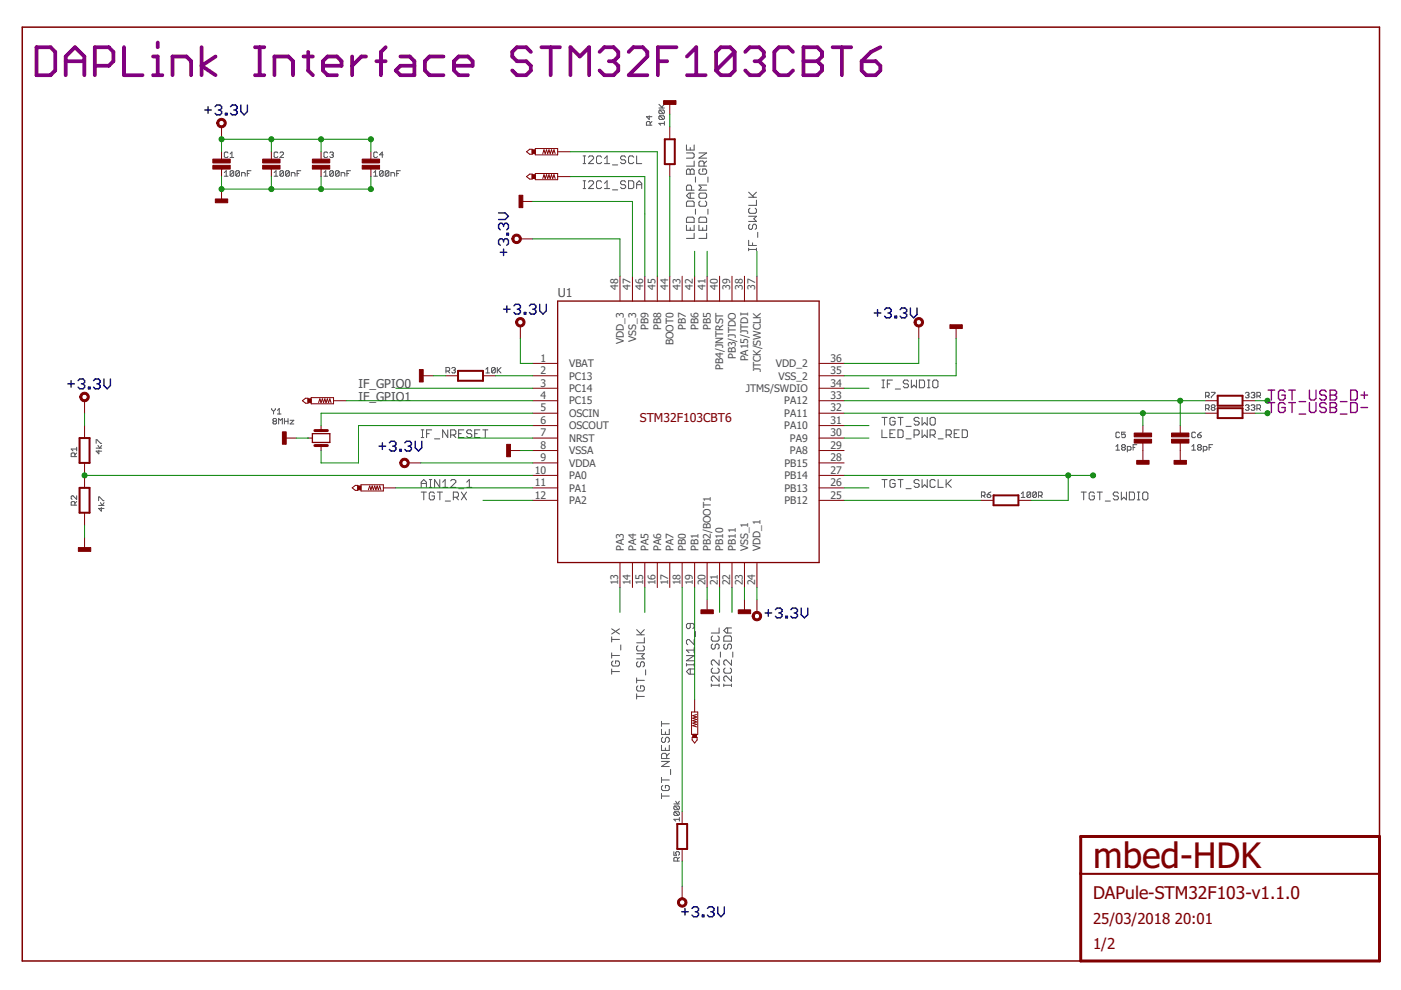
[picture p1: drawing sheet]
<svg xmlns="http://www.w3.org/2000/svg" width="297mm" height="210mm" viewBox="0 0 297 210" stroke-linecap="round" stroke-linejoin="round" font-family="sans-serif">
<g fill="none" stroke="#505050" stroke-width=".21">
<path d="M47.6 36.6l.4-.4v1.2M47.6 37.4h.7M48.3 32.4l-.1-.2h-.4l-.2 .2v.8l.2 .2h.4l.1-.2M48.8 33.4h.8M48.8 32.6l.4-.4v1.2M49.6 36.4v.8l-.2 .2h-.4l-.2-.2M49.6 36.4l-.2-.2h-.4l-.2 .2v.8M49.6 36.4l-.8 .8M50.8 36.4v.8l-.2 .2h-.4l-.2-.2M50.8 36.4l-.2-.2h-.4l-.2 .2v.8M50.8 36.4l-.8 .8M51.2 37.4v-.8h.6l.2 .2v.6"/>
<path d="M52.4 36.8h.4M53.2 36.2h-.8v1.2M58.1 37.4h.8M58.1 36.6l.4-.4v1.2M58.9 32.4l-.2-.2h-.4l-.2 .2v.8l.2 .2h.4l.2-.2M59.4 32.4l.1-.2h.4l.2 .2v.2l-.7 .8h.7M60.1 36.4v.8l-.2 .2h-.4l-.1-.2M60.1 36.4l-.2-.2h-.4l-.1 .2v.8M60.1 36.4l-.7 .8M61.3 36.4v.8l-.1 .2h-.5l-.1-.2M61.3 36.4l-.1-.2h-.5l-.1 .2v.8M61.3 36.4l-.7 .8"/>
<path d="M61.8 37.4v-.8h.6l.1 .2v.6M63 36.8h.4M63.8 36.2h-.8v1.2M68.7 37.4h.8M68.7 36.6l.4-.4v1.2M69.5 32.4l-.2-.2h-.4l-.2 .2v.8l.2 .2h.4l.2-.2M69.9 32.4l.2-.2h.4l.2 .2-.2 .4M70.3 32.8h.2M70.5 32.8l.2 .2-.2 .4h-.4l-.2-.2M70.7 36.4v.8l-.2 .2h-.4l-.2-.2M70.7 36.4l-.2-.2h-.4l-.2 .2v.8M70.7 36.4l-.8 .8"/>
<path d="M71.9 36.4v.8l-.2 .2h-.4l-.2-.2M71.9 36.4l-.2-.2h-.4l-.2 .2v.8M71.9 36.4l-.8 .8M72.3 37.4v-.8h.6l.2 .2v.6M73.6 36.8h.3M74.3 36.2h-.7v1.2M79.2 37.4h.8M79.2 36.6l.4-.4v1.2M80 32.4l-.2-.2h-.4l-.2 .2v.8l.2 .2h.4l.2-.2M81.2 36.4v.8l-.2 .2h-.3l-.2-.2M81.2 36.4l-.2-.2h-.3l-.2 .2v.8M81.2 36.4l-.7 .8"/>
<path d="M81.2 32.8h-.7l.5-.6v1.2M82.4 36.4v.8l-.1 .2h-.4l-.2-.2M82.4 36.4l-.1-.2h-.4l-.2 .2v.8M82.4 36.4l-.7 .8M82.9 37.4v-.8h.6l.2 .2v.6M84.1 36.8h.4M84.9 36.2h-.8v1.2M123.6 34.7h.6M123.6 33.1h.6M123.6 40h.6M123.6 38.3h.6M123.9 33.1v1.6"/>
<path d="M123.9 38.3v1.7M124.8 33.3l.2-.2h.6l.3 .2v.3l-1.1 1.1h1.1M124.8 38.6l.2-.3h.6l.3 .3v.3l-1.1 1.1h1.1M127.6 33.3l-.3-.2h-.6l-.2 .2v1.1l.2 .3h.6l.3-.3M127.6 38.6l-.3-.3h-.6l-.2 .3v1.1l.2 .3h.6l.3-.3M128.2 34.7h1.1M128.2 33.6l.5-.5v1.6M128.2 38.9l.5-.6v1.7M128.2 40h1.1M129.9 35h1.1M132.7 33.3l-.3-.2h-.6l-.2 .2v.3l.2 .3h.6l.3 .2v.3l-.3 .3h-.6l-.2-.3M132.7 38.6l-.3-.3h-.6l-.2 .3v.3l.2 .3h.6l.3 .2v.3l-.3 .3h-.6l-.2-.3"/>
<path d="M133.3 38.3h.8l.3 .3v1.1l-.3 .3h-.8zM134.4 33.3l-.3-.2h-.6l-.2 .2v1.1l.2 .3h.6l.3-.3M135 33.1v1.6h1.1M135 40v-1.1l.5-.6 .6 .6v1.1M135 39.2h1.1M137.6 24.6v.7l-.5-.6h1.1M137.8 26.5v-.5l-.2-.2h-.3l-.2 .2v.5h1.1M138.2 25.8l-.4 .4M139.7 22.9h1.2M139.7 22.1l.8 .8M139.9 23.3h.8l.2 .2v.4l-.2 .2M139.9 24.6h.8l.2 .1v.4l-.2 .2"/>
<path d="M139.9 24.6l-.2 .1v.4l.2 .2h.8M139.9 23.3l-.2 .2v.4l.2 .2h.8M139.9 24.6l.8 .7M139.9 23.3l.8 .8M140.9 26.2h-1.2l.4 .3M140.9 25.8v.7M140.9 22.1l-.6 .6M145.5 36.1l.3-.3h.3l.2 .3 .3-.3h.3l.3 .3v.8h-1.7zM145.5 32.4h1.4l.3 .3v.6l-.3 .2h-1.4M145.5 30.7v1.1h1.7v-1.1M146.3 31.3v.5M146.3 36.1v.8"/>
<path d="M147.2 34.1v1.1h-1.7M147.4 37.5v1.1M148.2 32.4h1.6l-1.6 1.1h1.6M148.4 35.8l-.2 .3v.6l.2 .2h1.1l.3-.2v-.6l-.3-.3h-.5v.6M149.3 35.2v-.8l-.3-.3h-.6l-.2 .3v.8h1.6M149.8 39.2h-1.6l.5 .6-.5 .5h1.6M149.8 34.1l-.5 .6M150.1 37.5v1.1M129.9 40.3h1.1M145.5 47.8v1h1.7v-1M145.8 46h1.1l.3 .3v.8h-1.7v-.8zM145.8 42.6h1.1l.3 .3v.8h-1.7v-.8z"/>
<path d="M146.3 40.9v1.1M146.3 48.3v.5M146.6 40.3v-.8l-.3-.3h-.5l-.3 .3v.8h1.7M147.2 49.4v1.1h-1.7M147.2 40.9h-1.1l-.6 .6 .6 .5h1.1M147.4 44.3v1.1M148.2 47.8v1h1.6v-1M148.4 40.9h1.1l.3 .3v.6l-.3 .2h-1.1l-.2-.2v-.6zM148.4 42.6l-.2 .3v.6l.2 .2h1.1l.3-.2v-.6l-.3-.3M148.4 46h1.1l.3 .3v.8h-1.6v-.8zM149 48.3v.5M149.8 49.4v1.1h-1.6"/>
<path d="M150.1 44.3v1.1M158.7 52.9h1.7M158.7 50.9v1.1h1.7M158.7 52.6v.6M158.7 45.8h1.7l-.6 .6 .6 .5h-1.7M158.7 41.8h1.7M158.7 40.7l1.1 1.1M159 44.2l-.3 .2v.6l.3 .2h1.1l.3-.2v-.6l-.3-.2M159 47.5l-.3 .3v.6l.3 .2h.3l.3-.2v-.6l.2-.3h.3l.3 .3v.6l-.3 .2M159.6 51.5v.5M160.4 42.4v1.1h-1.7M160.4 52.6v.6"/>
<path d="M160.4 40.7l-.8 .9M160.7 49.3v1M94.6 78.7h.5l.2-.2v-.4l-.2-.2h-.5v1.2M95 78.7l.3 .4M95.8 78.1l.2-.2h.4l.1 .2-.1 .4M96.2 78.5h.2M96.4 78.5l.1 .2-.1 .4h-.4l-.2-.2M103 78.3l.4-.4v1.2M103 79.1h.8M105 78.1v.8l-.2 .2h-.4l-.2-.2M105 78.1l-.2-.2h-.4l-.2 .2v.8M105 78.1l-.8 .8"/>
<path d="M105.4 77.9v1.2M105.6 78.5l.6 .6M106.2 77.9l-.8 .8M15.9 96.8v-.6l-.2-.2h-.4l-.2 .2v.6h1.2M16.3 96l-.4 .4M16.3 95.2h-1.2l.4 .4M16.3 94.8v.8M20.4 95h1.1M20.4 94v-.8h.2l.7 .8h.2M20.8 94.4l.3 .6 .4-.6M21 95.5v.7l-.6-.5h1.1M57.6 86.6v.2l.4 .4"/>
<path d="M58 87.2v.6M58.1 89.3l-.2-.2 .2-.4h.3l.2 .2-.2 .4M58.1 89.3l-.2 .2 .2 .4h.3l.2-.2-.2-.4M58.1 89.3h.3M58.4 86.6v.2l-.4 .4M58.8 87l.4-.4v1.2M58.8 87.8h.8M59.1 89.9v-1.2l.4 .4 .4-.4v1.2M60.3 89.3h.8M60.3 88.7v1.2M61.1 88.7v1.2M61.5 89.1h.8l-.8 .8h.8"/>
<path d="M89.3 92.8h.6M89.3 91.1h.6M89.6 91.1v1.7M90.4 91.9h.6M91.5 91.1h-1.1v1.7M92.1 93h1.1M94.9 91.1v1.7l-1-1.7v1.7M95.5 92.2h.9l.2-.3v-.5l-.2-.3h-.9v1.7M96.1 92.2l.5 .6M97.2 91.9h.6M98.3 91.1h-1.1v1.7h1.1M100 91.4l-.2-.3h-.6l-.2 .3v.3l.2 .2h.6l.2 .3v.3l-.2 .3h-.6l-.2-.3"/>
<path d="M100.6 91.9h.6M101.7 91.1h-1.1v1.7h1.1M102.4 91.1h1M102.9 91.1v1.7M187 91.1v1.7h1.1M187 88.5h1.1M187 82.2h.5M187 80.6h.5M187.3 80.6v1.6M187.5 88.5v1.6M188.1 81.4h.6M188.7 91.9h.5"/>
<path d="M189.2 80.6h-1.1v1.6M189.8 88.8l-.3-.3h-.5l-.3 .3v1.1l.3 .2h.5l.3-.2v-.6h-.6M189.8 91.1h-1.1v1.7h1.1M189.8 82.5h1.1M190.4 91.1h.8l.3 .3v1.1l-.3 .3h-.8zM190.4 88.5h1.1M190.9 88.5v1.6M192.1 93h1.1M192.1 90.4h1.1M192.6 80.9l-.3-.3h-.5l-.3 .3v.2l.3 .3h.5l.3 .3v.2l-.3 .3h-.5l-.3-.3M193.2 80.6v1.6l.6-.5 .5 .5v-1.6M193.8 92.2h.8l.3-.3v-.5l-.3-.3h-.8v1.7"/>
<path d="M194.9 88.8l-.3-.3h-.5l-.3 .3v.2l.3 .3h.5l.3 .3v.3l-.3 .2h-.5l-.3-.2M194.9 80.6h.8l.3 .3v1l-.3 .3h-.8zM195.5 88.5v1.6l.5-.5 .6 .5v-1.6M195.5 91.1v1.7l.5-.6 .6 .6v-1.7M196.6 82.2h.6M196.6 80.6h.6M196.9 80.6v1.6M197.2 92.2h.8l.3-.3v-.5l-.3-.3h-.8v1.7M197.2 88.8l.3-.3h.5l.3 .3v1.1l-.3 .2h-.5l-.3-.2zM197.7 92.2l.6 .6M197.8 80.9l.2-.3h.6l.3 .3v1l-.3 .3h-.6l-.2-.3zM198.9 93h1.1"/>
<path d="M200.6 92.2h.8l.3-.3v-.5l-.3-.3h-.8v1.7M201.1 92.2l.6 .6M202.3 91.9h.5M203.4 91.1h-1.1v1.7h1.1M204 91.1h.8l.3 .3v1.1l-.3 .3h-.8zM236.6 94.7l.4-.4v1.1M236.6 95.4h.8M237.4 91.8l-.2-.2h-.4l-.2 .2v.8l.2 .2h.4l.2-.2M238 94.9l-.2 .2 .2 .3h.4l.2-.2-.2-.3M238 94.9l-.2-.2 .2-.4h.4l.2 .2-.2 .4M238 94.9h.4M238.6 91.6h-.8v.6l.4-.2 .4 .2v.4l-.2 .2h-.4l-.2-.2"/>
<path d="M239 95.4h.6l.2-.2v-.3l-.2-.2h-.6v1.1M240.2 94.9h.4M241 94.3h-.8v1.1M252.7 95.4h.8M252.7 94.7l.4-.4v1.1M253.5 91.8l-.2-.2h-.4l-.2 .2v.8l.2 .2h.4l.2-.2M253.9 92.2h.6l.2 .4-.2 .2h-.4l-.2-.2zM254.1 94.9l-.2-.2 .2-.4h.4l.2 .2-.2 .4M254.1 94.9l-.2 .2 .2 .3h.4l.2-.2-.2-.3M254.1 94.9h.4M254.7 91.6l-.8 .6M255.1 95.4h.6l.2-.2v-.3l-.2-.2h-.6v1.1"/>
<path d="M255.6 84h.6l.2-.2v-.4l-.2-.2h-.6v1.1M255.6 86.6h.6l.2-.2v-.4l-.2-.2h-.6v1.2M256 84l.4 .3M256 86.6l.4 .4M256.3 94.9h.4M256.8 83.2h.8v.2l-.8 .8v.1M257 86.4l-.2-.2 .2-.4h.4l.2 .2-.2 .4M257 86.4h.4M257 86.4l-.2 .2 .2 .4h.4l.2-.2-.2-.4M257.1 94.3h-.8v1.1M264.1 83.4l.1-.2h.4l.2 .2-.2 .4M264.1 86l.1-.2h.4l.2 .2-.2 .4"/>
<path d="M264.4 83.8h.2M264.4 86.4h.2M264.6 83.8l.2 .2-.2 .3h-.4l-.1-.1M264.6 86.4l.2 .2-.2 .4h-.4l-.1-.2M265.3 83.4l.2-.2h.4l.1 .2-.1 .4M265.3 86l.2-.2h.4l.1 .2-.1 .4M265.7 83.8h.2M265.7 86.4h.2M265.9 83.8l.1 .2-.1 .3h-.4l-.2-.1M265.9 86.4l.1 .2-.1 .4h-.4l-.2-.2M266.5 84h.6l.2-.2v-.4l-.2-.2h-.6v1.1M266.5 86.6h.6l.2-.2v-.4l-.2-.2h-.6v1.2"/>
<path d="M266.9 84l.4 .3M266.9 86.6l.4 .4M15.9 107.1v-.6l-.2-.2h-.4l-.2 .2v.6h1.2M16.3 105.1v.8l-.8-.8-.4 .2v.4l.2 .2M16.3 106.3l-.4 .4M20.9 106.2v-.8h.2l.8 .8h.2M20.9 107.2h1.2M21.3 106.6l.4 .6 .4-.6M21.5 107.6v.8l-.6-.6h1.2M89.3 104.3h1.1M89.3 103.3v-1.1l.6-.5 .5 .5v1.1M89.3 102.5h1.1"/>
<path d="M89.9 104.3v1.7M91 101.7h.5M91 103.3h.5M91.3 101.7v1.6M92.1 104.6l-.3-.3h-.5l-.3 .3v1.1l.3 .3h.5l.3-.3v-.5h-.6M92.7 104.3h1.1M93.2 101.7v1.6l-1.1-1.6v1.6M93.3 104.3v1.7M93.9 103.3h1M93.9 102.2l.5-.5v1.6M94.4 106.2h1.1M95.5 102l.3-.3h.6l.2 .3v.2l-1.1 1.1h1.1"/>
<path d="M96.1 105.4h.8l.3-.2v-.6l-.3-.3h-.8v1.7M96.7 105.4l.5 .6M97.2 103.6h1.1M97.8 104.3l1.1 1.7M98.9 104.3l-1.1 1.7M99 103.3h1M99 102.2l.5-.5v1.6M187 101.7h1.1M187.5 101.7v1.6M189.8 102l-.3-.3h-.5l-.3 .3v1.1l.3 .2h.5l.3-.2v-.6h-.6M190.4 101.7h1.1M190.9 101.7v1.6"/>
<path d="M192.1 103.6h1.1M194.9 102l-.3-.3h-.5l-.3 .3v.2l.3 .3h.5l.3 .3v.3l-.3 .2h-.5l-.3-.2M195.5 101.7v1.6l.5-.5 .6 .5v-1.6M198.3 102l-.3-.3h-.5l-.3 .3v1.1l.3 .2h.5l.3-.2M198.9 101.7v1.6h1.1M200.6 101.7v1.6M200.9 102.5l.8 .8M201.7 101.7l-1.1 1.1M208.1 105.1h.6l.2-.2v-.4l-.2-.2h-.6v1.2M208.5 105.1l.4 .4M209.3 104.9h.6l.2 .4-.2 .2h-.4l-.2-.2zM210.1 104.3l-.8 .6"/>
<path d="M216.5 104.7l.4-.4v1.2M216.5 105.5h.8M218.5 104.5v.8l-.2 .2h-.4l-.2-.2M218.5 104.5l-.2-.2h-.4l-.2 .2v.8M218.5 104.5l-.8 .8M219.7 104.5v.8l-.2 .2h-.3l-.2-.2M219.7 104.5l-.2-.2h-.3l-.2 .2v.8M219.7 104.5l-.7 .8M220.2 105.1h.5l.3-.2v-.4l-.3-.2h-.5v1.2M220.6 105.1l.4 .4M229.2 104.3h1.1M229.8 104.3v1.7"/>
<path d="M232 104.6l-.2-.3h-.6l-.3 .3v1.1l.3 .3h.6l.2-.3v-.5h-.5M232.6 104.3h1.1M233.2 104.3v1.7M234.3 106.2h1.1M237.1 104.6l-.2-.3h-.6l-.3 .3v.3l.3 .3h.6l.2 .2v.3l-.2 .3h-.6l-.3-.3M237.7 104.3v1.7l.6-.6 .5 .6v-1.7M239.4 104.3h.9l.2 .3v1.1l-.2 .3h-.9zM241.1 104.3h.6M241.1 106h.6M241.4 104.3v1.7M242.5 104.3h.6l.3 .3v1.1l-.3 .3h-.6l-.2-.3v-1.1zM129.7 135v1.1"/>
<path d="M129.7 138.4v1.1M129.7 139h1.6M129.7 135.6h1.6M129.7 133.3l1.6 1.1M131.3 133.3l-1.6 1.1M131.6 136.7v1.1M135 138.6h1.6l-.5 .5 .5 .6h-1.6M135 134.6h1.6M135 133.5l1.1 1.1M135.3 136.9l-.3 .3v.5l.3 .3h1l.3-.3v-.5l-.3-.3M136.6 135.2v1.1h-1.6M136.6 133.5l-.8 .8"/>
<path d="M145.5 139h1.7l-1.7 1.1h1.7M146.3 132.2v.8l-.2 .3h-.3l-.3-.3v-.5l.3-.3h1.1l.3 .3v.5l-.3 .3M147.2 135.6v1.1l-1.1-1.1h-.3l-.3 .3v.5l.3 .3M147.2 137.3v1.1M147.2 137.8h-1.7l.6 .6M147.4 133.9v1.1M151.1 136.5l-.3 .3v.6l.3 .2h.3l.2-.2v-.6l.3-.3h.3l.3 .3v.6l-.3 .2M151.1 134.8l-.3 .3v.6l.3 .2h1.1l.3-.2v-.6l-.3-.3M152.5 133.1v1.1h-1.7M152.5 139.9v1.1l-1.1-1.1h-.3l-.3 .3v.6l.3 .2M152.7 138.2v1.1M153.5 135.1l.2-.3h1.1l.3 .3v.8h-1.6z"/>
<path d="M153.7 136.5l-.2 .3v.6l.2 .2h.3l.3-.2v-.6l.3-.3h.2l.3 .3v.6l-.3 .2M154.3 133.1v1.1M155.1 139.9v1.1l-1.1-1.1h-.3l-.2 .3v.6l.2 .2M155.1 133.1h-1.1l-.5 .6 .5 .5h1.1M155.4 138.2v1.1M129.7 142.4h1.6M129.7 141.8v1.1M130 140.1l-.3 .3v.5l.3 .3h1.1l.2-.3v-.5l-.2-.3h-.6v.6M135 147.7h1.6M135 143.7v1.1M135 147.1v1.1M135 144.3h1.6"/>
<path d="M135.3 145.4l-.3 .3v.5l.3 .3h1l.3-.3v-.5l-.3-.3h-.5v.6M135.3 140.3l-.3 .3v.5l.3 .3h.2l.3-.3v-.5l.3-.3h.2l.3 .3v.5l-.3 .3M136.9 142v1.1M140.3 152.9v1.1M140.3 154.6v1.1h1.6v-1.1M140.3 158v1.1h1.6v-1.1M140.3 153.5h1.6M140.5 156.3l-.2 .3v.5l.2 .3h.3l.3-.3v-.5l.3-.3h.2l.3 .3v.5l-.3 .3M141.1 155.2v.5M141.1 158.6v.5M141.9 159.7l-.5 .6M145.5 140.7v.5"/>
<path d="M145.5 140.9h1.7M146.3 141.8v1.1M147.2 140.7v.5M147.2 141.8h-1.1l-.6 .6 .6 .5h1.1M150.8 145.3h1.7M150.8 145v.6M151.1 141.6l-.3 .3v.6l.3 .2h1.1l.3-.2v-.6l-.3-.3M152.5 143.3v1.1l-1.1-1.1h-.3l-.3 .3v.6l.3 .2M152.5 145v.6M153.5 145.3h1.6M153.5 145v.6M153.7 141.6l-.2 .3v.6l.2 .2h1.1l.3-.2v-.6l-.3-.3"/>
<path d="M155.1 143.3v1.1l-1.1-1.1h-.3l-.2 .3v.6l.2 .2M155.1 145v.6M140.3 168.8h1.6M140.3 164.8v1.1M140.3 168.2v1.1M140.3 165.4h1.6M140.3 161.4h1.6l-1.6 1.1h1.6M140.5 166.5l-.2 .3v.5l.2 .3h1.1l.3-.3v-.5l-.3-.3h-.5v.6M141.4 160.8v-.8l-.3-.3h-.6l-.2 .3v.8h1.6M142.2 163.1v1.1M142.9 170.5h1.1M143.1 170.9h.7l.2 .2v.4l-.2 .2"/>
<path d="M143.1 172.1h.7l.2 .2v.4l-.2 .2M143.1 172.1l-.2 .2v.4l.2 .2h.7M143.1 170.9l-.2 .2v.4l.2 .2h.7M143.1 172.1l.7 .8M143.1 170.9l.7 .8M143.3 169.9l.3 .6 .4-.6M144 173.7h-1.1l.4 .4M144 173.3v.8M142.9 180.6v.7h.5l-.1-.3 .1-.4h.4l.2 .2v.3l-.2 .2M143.6 182.6v-.6l-.2-.2h-.3l-.2 .2v.6h1.1M144 181.8l-.4 .4"/>
</g>
<path d="M292.5 177.4v-171.6h-287.8v198h224.4" fill="none" stroke="#800000" stroke-width=".32"/>
<path d="M66.8 94.5h2.6M66.8 91.3h2.6M229.1 177.4h63.4v26.4h-63.4z" fill="none" stroke="#800000" stroke-width=".63"/>
<path d="M140.9 29.5h2.2v5.3h-2.2zM97.1 78.6h5.3v2.1h-5.3zM16.9 92.9h2.1v5.2h-2.1zM258.2 83.9h5.2v2.1h-5.2zM258.2 86.6h5.2v2h-5.2zM16.9 103.4h2.1v5.3h-2.1zM210.7 105h5.2v2.1h-5.2zM143.6 174.7h2.1v5.3h-2.1zM229.1 185.3h63.4" fill="none" stroke="#800000" stroke-width=".42"/>
<g fill="none" stroke="#800000" stroke-width=".21">
<path d="M47 26.9v2.6M47 32.2v1.5M47 35.9v1.5M57.5 32.2v1.5M57.5 35.9v1.5M68.1 32.2v1.5M68.1 35.9v1.5M78.6 32.2v1.5M78.6 35.9v1.5M111.6 32.2l.7-.6h.5v1.1h-.5zM111.6 37.4l.7-.5h.5v1.1h-.5zM113.5 31.5h4.7v1.3h-4.7z"/>
<path d="M113.5 36.8h4.7v1.3h-4.7zM115.1 32.6l.2-.8 .3 .8 .3-.8 .2 .8 .3-.8 .2 .8 .3-.8 .3 .8 .3-.8 .2 .8M115.1 37.8l.2-.8 .3 .8 .3-.8 .2 .8 .3-.8 .2 .8 .3-.8 .3 .8 .3-.8 .2 .8M118.2 32.2h2.7M118.2 37.4h2.7M142 21.6v2.6M142 26.9v2.6M142 34.8v2.6M47 40.1v2.6M110.3 50.7h2.7M110.3 42.7h2.7M131.4 58.6v5.2"/>
<path d="M134.1 58.6v5.2M136.7 58.6v5.2M139.4 58.6v5.2M142 58.6v5.2M144.6 58.6v5.2M147.3 58.6v5.2M149.9 58.6v5.2M152.6 58.6v5.2M155.2 58.6v5.2M157.8 58.6v5.2M160.5 58.6v5.2M89.2 79.7h2.6"/>
<path d="M94.5 79.7h2.6M102.4 79.7h2.7M110.3 69.1v2.7M113 77h5.2M113 79.7h5.2M173.7 77h5.3M173.7 79.7h5.3M194.8 69.1v2.7M202.7 69.1v2.7M17.9 85v2.6M17.9 90.2v2.7M17.9 98.1v5.3"/>
<path d="M60.2 92.9h2.6M64.1 85l.7-.6h.5v1.1h-.5zM65.2 92.9h1M66 84.3h4.7v1.3h-4.7zM67.5 85.4l.3-.8 .3 .8 .2-.8 .3 .8 .3-.8 .2 .8 .3-.8 .3 .8 .2-.8 .3 .8M68.1 90.2v1.1M68.1 94.5v1M70.7 85h2.7M86.6 98.1h2.6M107.7 95.5h2.6M113 82.3h5.2M113 85h5.2"/>
<path d="M113 87.6h5.2M113 90.2h5.2M113 92.9h5.2M113 95.5h5.2M113 98.1h5.2M173.7 82.3h5.3M173.7 85h5.3M173.7 87.6h5.3M173.7 90.2h5.3M173.7 92.9h5.3M173.7 95.5h5.3M173.7 98.1h5.3"/>
<path d="M242.3 90.2v1.6M242.3 93.9v4.2M250.2 90.2v1.6M250.2 93.9v4.2M255.5 85h2.7M255.5 87.6h2.7M263.4 85h2.7M263.4 87.6h2.7M17.9 108.7v2.7M17.9 114v2.6M74.7 103.4l.6-.5h.6v1.1h-.6zM76.5 102.8h4.8v1.3h-4.8z"/>
<path d="M78.1 103.8l.3-.8 .2 .8 .3-.8 .3 .8 .2-.8 .3 .8 .3-.8 .2 .8 .3-.8 .3 .8M81.3 103.4h2.6M113 100.8h5.2M113 103.4h5.2M113 106.1h5.2M131.4 119.3v5.3M134.1 119.3v5.3M136.7 119.3v5.3M139.4 119.3v5.3M142 119.3v5.3M144.6 119.3v5.3M147.3 119.3v5.3"/>
<path d="M149.9 119.3v5.3M152.6 119.3v5.3M155.2 119.3v5.3M157.8 119.3v5.3M160.5 119.3v5.3M173.7 100.8h5.3M173.7 103.4h5.3M173.7 106.1h5.3M208 106.1h2.7M215.9 106.1h2.7M149.9 127.2v2.6M157.8 127.2v2.6"/>
<path d="M160.5 127.2v2.6M146.6 151h1.3v4.7h-1.3zM146.7 156.4h1.1v.5l-.5 .6-.6-.6zM147.3 148.3v2.7M147.7 151.5l-.8 .2 .8 .3-.8 .3 .8 .2-.8 .3 .8 .3-.8 .2 .8 .3-.8 .3 .8 .2M144.6 172.1v2.6M144.6 180v2.6M144.6 187.9v2.6"/>
</g>
<path d="M118.2 63.8h55.5v55.5h-55.5zM66.2 91.9h3.7v1.9h-3.7z" fill="none" stroke="#800000" stroke-width=".28"/>
<g fill="#800000" stroke="#800000" stroke-width=".21">
<path d="M109.5 67.7a1 1 0 0 1 1.6 0 1 1 0 0 1-.5 1.6 1 1 0 0 1-1.3-1h.4a.58 .58 0 0 1 .9-.5 .58 .58 0 0 1 .1 1 .58 .58 0 0 1-.9-.3l-.1-.2h-.4z" fill-rule="evenodd"/>
<path d="M85.2 97.3a1 1 0 0 1 1.5 .4 1 1 0 0 1-.7 1.4 1 1 0 0 1-1.2-1h.4a.58 .58 0 0 1 .8-.4 .58 .58 0 0 1 .1 .9 .58 .58 0 0 1-.9-.3v-.2h-.4z" fill-rule="evenodd"/>
<path d="M17.1 83.6a1.01 1.01 0 0 1 1.6 0 1.01 1.01 0 0 1-.5 1.5 1.01 1.01 0 0 1-1.3-.9h.4a.58 .58 0 0 1 .8-.6 .58 .58 0 0 1 .2 .9 .58 .58 0 0 1-.9-.2l-.1-.1h-.4z" fill-rule="evenodd"/>
<path d="M159.7 130a1.01 1.01 0 0 1 1.6 0 1.01 1.01 0 0 1-.5 1.6 1.01 1.01 0 0 1-1.3-1h.4a.58 .58 0 0 1 .8-.6 .58 .58 0 0 1 .2 1 .58 .58 0 0 1-1-.2v-.2h-.4z" fill-rule="evenodd"/>
<path d="M194 67.7a1 1 0 0 1 1.6 0 1 1 0 0 1-.5 1.6 1 1 0 0 1-1.3-1h.4a.58 .58 0 0 1 .9-.5 .58 .58 0 0 1 .1 1 .58 .58 0 0 1-1-.3v-.2h-.4z" fill-rule="evenodd"/>
<path d="M108.7 50.1a1.01 1.01 0 0 1 1.6 0 1.01 1.01 0 0 1-.5 1.5 1.01 1.01 0 0 1-1.3-.9h.4a.58 .58 0 0 1 .8-.7 .58 .58 0 0 1 .2 1 .58 .58 0 0 1-.9-.2l-.1-.1h-.4z" fill-rule="evenodd"/>
<path d="M46.1 25.5a1.01 1.01 0 0 1 1.7 0 1.01 1.01 0 0 1-.5 1.6 1.01 1.01 0 0 1-1.3-1h.4a.58 .58 0 0 1 .7-.6 .58 .58 0 0 1 .3 .9 .58 .58 0 0 1-1-.1v-.2h-.4z" fill-rule="evenodd"/>
<path d="M143.8 190.8a1.01 1.01 0 0 1 1.7-.1 1.01 1.01 0 0 1-.5 1.6 1.01 1.01 0 0 1-1.4-1h.5a.59 .59 0 0 1 .8-.5 .59 .59 0 0 1 .1 1 .59 .59 0 0 1-.9-.3v-.2h-.5z" fill-rule="evenodd"/>
</g>
<g fill="#800000" stroke="#800000" stroke-width=".21">
<path d="M88.9 78.4h.8v2.6h-.8z"/>
<path d="M59.9 91.6h.8v2.6h-.8z"/>
<path d="M107.4 94.2h.8v2.6h-.8z"/>
<path d="M16.6 116.1h2.6v.8h-2.6z"/>
<path d="M148.6 129.3h2.6v.8h-2.6z"/>
<path d="M156.5 129.3h2.7v.8h-2.7z"/>
<path d="M201.4 68.9h2.6v.8h-2.6z"/>
<path d="M110 41.4h.8v2.6h-.8z"/>
<path d="M140.7 21.3h2.6v.8h-2.6z"/>
<path d="M45.1 33.7h3.7v.8h-3.7z"/>
<path d="M45.1 35.1h3.7v.8h-3.7z"/>
<path d="M55.7 33.7h3.7v.8h-3.7z"/>
<path d="M55.7 35.1h3.7v.8h-3.7z"/>
<path d="M66.2 33.7h3.7v.8h-3.7z"/>
<path d="M66.2 35.1h3.7v.8h-3.7z"/>
<path d="M76.8 33.7h3.7v.8h-3.7z"/>
<path d="M76.8 35.1h3.7v.8h-3.7z"/>
<path d="M45.7 42.2h2.6v.8h-2.6z"/>
<path d="M240.5 91.8h3.7v.8h-3.7z"/>
<path d="M240.5 93.1h3.7v.8h-3.7z"/>
<path d="M248.4 91.8h3.7v.8h-3.7z"/>
<path d="M248.4 93.1h3.7v.8h-3.7z"/>
<path d="M241 97.6h2.6v.8h-2.6z"/>
<path d="M248.9 97.6h2.6v.8h-2.6z"/>
<path d="M146.9 155.7h.8v.7h-.8z"/>
<path d="M75.9 103h.6v.8h-.6z"/>
<path d="M65.3 84.6h.7v.8h-.7z"/>
<path d="M112.8 31.8h.7v.8h-.7z"/>
<path d="M112.8 37h.7v.8h-.7z"/>
</g>
<g fill="none" stroke="#000080" stroke-width=".3">
<path d="M43.4 23.3h1.4M44.1 22.6v1.4M45.6 22.6l.4-.3h.7l.3 .3v.4l-.3 .3M46.3 23.3h.4M46.7 23.3l.3 .4v.3l-.3 .4h-.7l-.4-.4M47.8 24h.3v.4h-.3zM48.9 22.6l.3-.3h.7l.4 .3v.4l-.4 .3M49.6 23.3h.3M49.9 23.3l.4 .4v.3l-.4 .4h-.7l-.3-.4M51.1 22.3v1.4l.7 .7 .7-.7v-1.4M105.7 45.1h1.4l.7 .7-.7 .7h-1.4M106.1 53.5h1.3"/>
<path d="M106.8 47.7v.3M106.8 51v.3M106.8 52.8v1.4M106.8 51l-.4-.4h-.3l-.4 .4v.7l.4 .3M106.8 47.7l-.4-.4h-.3l-.4 .4v.7l.4 .3M106.8 51l.3-.4h.3l.4 .4v.7l-.4 .3M106.8 47.7l.3-.4h.3l.4 .4v.7l-.4 .3M107.4 49.5h.4v.3h-.4zM106.8 65.6h1.4M107.5 64.9v1.4M109 64.9l.3-.4h.7l.3 .4v.3l-.3 .4M109.7 65.6h.3"/>
<path d="M110 65.6l.3 .3v.4l-.3 .3h-.7l-.3-.3M111.1 66.3h.4v.3h-.4zM112.2 64.9l.4-.4h.7l.3 .4v.3l-.3 .4M112.9 65.6h.4M113.3 65.6l.3 .3v.4l-.3 .3h-.7l-.4-.3M114.4 64.5v1.4l.7 .7 .7-.7v-1.4M185.4 66.4h1.4M186.1 65.7v1.3M187.6 65.7l.3-.4h.7l.4 .4v.3l-.4 .4M188.3 66.4h.3M188.6 66.4l.4 .3v.3l-.4 .4h-.7l-.3-.4M189.7 67h.4v.4h-.4z"/>
<path d="M190.8 65.7l.4-.4h.7l.3 .4v.3l-.3 .4M191.5 66.4h.4M191.9 66.4l.3 .3v.3l-.3 .4h-.7l-.4-.4M193 65.3v1.4l.7 .7 .7-.7v-1.4M14.4 81.4h1.4M15.1 80.7v1.4M16.6 80.7l.3-.4h.7l.3 .4v.3l-.3 .4M17.3 81.4h.3M17.6 81.4l.3 .3v.4l-.3 .3h-.7l-.3-.3M18.8 82.1h.3v.3h-.3zM19.8 80.7l.4-.4h.7l.3 .4v.3l-.3 .4M20.5 81.4h.4"/>
<path d="M20.9 81.4l.3 .3v.4l-.3 .3h-.7l-.4-.3M22 80.3v1.4l.7 .7 .7-.7v-1.4M80.4 94.6h1.4M81.1 93.9v1.4M82.5 93.9l.4-.3h.7l.3 .3v.4l-.3 .3M83.2 94.6h.4M83.6 94.6l.3 .3v.4l-.3 .3h-.7l-.4-.3M84.8 95.3h.3v.3h-.3zM85.8 93.9l.4-.3h.7l.3 .3v.4l-.3 .3M86.5 94.6h.4M86.9 94.6l.3 .3v.4l-.3 .3h-.7l-.4-.3M88 93.6v1.3l.7 .7 .7-.7v-1.3"/>
<path d="M162.2 130h1.4M162.9 129.3v1.4M164.4 129.3l.3-.4h.7l.4 .4v.3l-.4 .4M165.1 130h.3M165.4 130l.4 .3v.4l-.4 .3h-.7l-.3-.3M166.6 130.7h.3v.3h-.3zM167.7 129.3l.3-.4h.7l.4 .4v.3l-.4 .4M168.4 130h.3M168.7 130l.4 .3v.4l-.4 .3h-.7l-.3-.3M169.9 128.9v1.4l.7 .7 .7-.7v-1.4M144.5 193.3h1.4M145.2 192.6v1.4"/>
<path d="M146.7 192.6l.4-.3h.7l.3 .3v.4l-.3 .3M147.4 193.3h.4M147.8 193.3l.3 .4v.3l-.3 .4h-.7l-.4-.4M148.9 194h.3v.4h-.3zM150 192.6l.3-.3h.7l.4 .3v.4l-.4 .3M150.7 193.3h.3M151 193.3l.4 .4v.3l-.4 .4h-.7l-.3-.4M152.2 192.3v1.4l.7 .7 .7-.7v-1.4"/>
</g>
<g fill="none" stroke="#008000" stroke-width=".21">
<path d="M47 32.2v-2.7h31.6v2.7M47 37.4v2.7h31.6v-2.7M57.5 29.5v2.7M57.5 37.4v2.7M68.1 29.5v2.7M68.1 37.4v2.7M120.9 37.4h15.8v21.2M120.9 32.2h18.5v26.4M142 24.2v2.7M142 37.4v21.2M113 50.7h18.4v7.9M113 42.7h21.1v15.9"/>
<path d="M147.3 53.3v5.3M149.9 53.3v5.3M160.5 53.3v5.3M91.8 79.7h2.7M105.1 79.7h7.9M110.3 71.8v5.2h2.7M194.8 71.8v5.2h-15.8M202.7 71.8v7.9h-23.7M17.9 87.6v2.6M62.8 92.9h2.6M73.4 85h39.6M83.9 82.3h29.1"/>
<path d="M89.2 98.1h23.8M97.1 92.9h15.9M110.3 95.5h2.7M113 90.2h-37v7.9h-7.9v-2.6M113 87.6h-44.9v2.6M179 92.9h5.2M179 90.2h5.2M179 87.6h76.5M179 85h76.5M179 82.3h5.2M242.3 87.6v2.6M250.2 85v5.2"/>
<path d="M266.1 87.6h2.6M266.1 85h2.6M17.9 111.4v2.6M17.9 100.8h95.1M83.9 103.4h29.1M102.4 106.1h10.6M179 100.8h52.8M179 106.1h29M179 103.4h5.2M226.5 100.8v5.3h-7.9M131.4 124.6v5.2M136.7 124.6v5.2"/>
<path d="M144.6 124.6v47.5M147.3 124.6v23.7M149.9 124.6v2.6M152.6 124.6v5.2M155.2 124.6v5.2M157.8 124.6v2.6M160.5 124.6v2.6M144.6 182.6v5.3"/>
</g>
<g fill="#008000" stroke="#008000" stroke-width=".21">
<circle cx="47" cy="29.5" r=".53"/>
<circle cx="57.5" cy="29.5" r=".53"/>
<circle cx="68.1" cy="29.5" r=".53"/>
<circle cx="78.6" cy="29.5" r=".53"/>
<circle cx="47" cy="40.1" r=".53"/>
<circle cx="57.5" cy="40.1" r=".53"/>
<circle cx="68.1" cy="40.1" r=".53"/>
<circle cx="78.6" cy="40.1" r=".53"/>
<circle cx="17.9" cy="100.8" r=".53"/>
<circle cx="226.5" cy="100.8" r=".53"/>
<circle cx="231.8" cy="100.8" r=".53"/>
<circle cx="268.7" cy="85" r=".53"/>
<circle cx="268.7" cy="87.6" r=".53"/>
<circle cx="250.2" cy="85" r=".53"/>
<circle cx="242.3" cy="87.6" r=".53"/>
</g>
<g fill="none" stroke="#800080" stroke-width=".8">
<path d="M7.7 10h3l1 1v3.9l-1 1h-3zM13.9 15.9v-3.9l2-2 2 2v3.9M13.9 13h4M20.1 13.9h3l.9-.9v-2l-.9-1h-3v5.9M26.3 10v5.9h3.9M32.4 15.9h2M32.4 12h1v3.9M33.4 9v1M36.6 15.9v-3.9h2.9l1 1v2.9M42.7 10v5.9M45.7 12l-3 1.9 3 2M54.1 15.9h1.9"/>
<path d="M54.1 10h1.9M55.1 10v5.9M58.2 15.9v-3.9h3l.9 1v2.9M64.3 12h2M65.3 11v3.9l1 1M68.5 13.9h3.9v-.9l-1-1h-2l-.9 1v1.9l.9 1h2M74.7 12v3.9M77.6 12h-1l-1.9 1.9M79.8 13h2M81.8 10l-1 1v4.9M84.9 12h2l1 1v2.9h-3l-1-1 1-1h3M94 12h-2.9l-1 1v1.9l1 1h2.9"/>
<path d="M96.3 13.9h3.9v-.9l-1-1h-2l-.9 1v1.9l.9 1h2M112.5 11l-.9-1h-2l-1 1v1l1 1h2l.9 .9v1l-.9 1h-2l-1-1M114.8 10h3.9M116.8 10v5.9M120.9 15.9v-5.9l2 2 2-2v5.9M127.1 11l1-1h2l1 1v1l-1 1M129.1 13h1M130.1 13l1 .9v1l-1 1h-2l-1-1M133.3 11l1-1h2l.9 1v1l-3.9 3.9h3.9M139.5 13h2M143.4 10h-3.9v5.9M145.6 15.9h4"/>
<path d="M145.6 12l2-2v5.9M155.8 11v3.9l-1 1h-2l-1-1M155.8 11l-1-1h-2l-1 1v3.9M155.8 11l-4 3.9M158 11l1-1h2l.9 1v1l-.9 1M160 13h1M161 13l.9 .9v1l-.9 1h-2l-1-1M168.1 11l-1-1h-1.9l-1 1v3.9l1 1h1.9l1-1M170.3 10h3l1 1v1l-1 1 1 .9v1l-1 1h-3zM170.3 13h3M176.5 10h4M178.5 10v5.9"/>
<path d="M182.7 13h3l.9 .9v1l-.9 1h-2l-1-1zM186.6 10l-1.9 1-2 2"/>
</g>
<g fill="none" stroke="#800080" stroke-width=".3">
<path d="M268.9 82.7h1.4M268.9 85.4h1.4M269.6 82.7v2.1M269.6 85.4v2.1M272.5 83.1l-.4-.4h-.7l-.3 .4v1.4l.3 .3h.7l.4-.3v-.7h-.7M272.5 85.7l-.4-.3h-.7l-.3 .3v1.4l.3 .4h.7l.4-.4v-.7h-.7M273.2 82.7h1.4M273.2 85.4h1.4M273.9 82.7v2.1M273.9 85.4v2.1M275.4 85.2h1.4M275.4 87.8h1.4"/>
<path d="M277.6 82.7v1.8l.4 .3h.7l.3-.3v-1.8M277.6 85.4v1.7l.4 .4h.7l.3-.4v-1.7M281.2 83.1l-.3-.4h-.7l-.4 .4v.3l.4 .4h.7l.3 .3v.4l-.3 .3h-.7l-.4-.3M281.2 85.7l-.3-.3h-.7l-.4 .3v.4l.4 .3h.7l.3 .4v.3l-.3 .4h-.7l-.4-.4M282 82.7h1l.4 .4v.3l-.4 .4 .4 .3v.4l-.4 .3h-1zM282 83.8h1M282 85.4h1l.4 .3v.4l-.4 .3 .4 .4v.3l-.4 .4h-1zM282 86.4h1M284.2 85.2h1.4M284.2 87.8h1.4M286.4 82.7h1l.4 .4v1.4l-.4 .3h-1zM286.4 85.4h1l.4 .3v1.4l-.4 .4h-1z"/>
<path d="M288.6 83.8h1.3M288.6 86.4h1.3M289.3 83.1v1.4"/>
</g>
<text font-size="7.5" fill="#800000" x="231.8" y="184">mbed-HDK</text>
<text font-size="3.7" fill="#800000" x="231.8" y="190.6">DAPule-STM32F103-v1.1.0</text>
<g font-size="3.2" fill="#800000">
<text x="231.8" y="195.8">25/03/2018</text>
<text x="249.1" y="195.8">20:01</text>
<text x="231.8" y="201.1">1/2</text>
</g>
<g font-size="2.6" fill="#505050">
<text x="118.2" y="63">U1</text>
<text x="76" y="82.3">IF_GPIO0</text>
<text x="76" y="85">IF_GPIO1</text>
</g>
<text font-size="2.6" fill="#800000" x="135.7" y="89.4">STM32F103CBT6</text>
<g font-size="2.2" fill="#505050">
<text x="131.1" y="61.4" transform="rotate(-90 131.1 61.4)">48</text>
<text x="133.7" y="61.4" transform="rotate(-90 133.7 61.4)">47</text>
<text x="136.4" y="61.4" transform="rotate(-90 136.4 61.4)">46</text>
<text x="139" y="61.4" transform="rotate(-90 139 61.4)">45</text>
<text x="141.6" y="61.4" transform="rotate(-90 141.6 61.4)">44</text>
<text x="144.3" y="61.4" transform="rotate(-90 144.3 61.4)">43</text>
<text x="146.9" y="61.4" transform="rotate(-90 146.9 61.4)">42</text>
<text x="149.6" y="61.4" transform="rotate(-90 149.6 61.4)">41</text>
<text x="152.2" y="61.4" transform="rotate(-90 152.2 61.4)">40</text>
<text x="154.8" y="61.4" transform="rotate(-90 154.8 61.4)">39</text>
<text x="157.5" y="61.4" transform="rotate(-90 157.5 61.4)">38</text>
<text x="160.1" y="61.4" transform="rotate(-90 160.1 61.4)">37</text>
<text x="137.5" y="70" transform="rotate(-90 137.5 70)">PB9</text>
<text x="140.2" y="70" transform="rotate(-90 140.2 70)">PB8</text>
<text x="145.4" y="70" transform="rotate(-90 145.4 70)">PB7</text>
<text x="148.1" y="70" transform="rotate(-90 148.1 70)">PB6</text>
<text x="150.7" y="70" transform="rotate(-90 150.7 70)">PB5</text>
<text x="114.6" y="76.7">1</text>
<text x="120.7" y="77.8">VBAT</text>
<text x="132.2" y="73" transform="rotate(-90 132.2 73)">VDD_3</text>
<text x="134.9" y="72.5" transform="rotate(-90 134.9 72.5)">VSS_3</text>
<text x="142.8" y="73.2" transform="rotate(-90 142.8 73.2)">BOOT0</text>
<text x="156" y="76.2" transform="rotate(-90 156 76.2)">PB3/JTDO</text>
<text x="158.6" y="76.6" transform="rotate(-90 158.6 76.6)">PA15/JTDI</text>
<text x="164.5" y="77.8">VDD_2</text>
<text x="176.1" y="76.7">36</text>
<text x="114.6" y="79.3">2</text>
<text x="114.6" y="82">3</text>
<text x="120.7" y="80.5">PC13</text>
<text x="120.7" y="83.1">PC14</text>
<text x="153.4" y="78.5" transform="rotate(-90 153.4 78.5)">PB4/JNTRST</text>
<text x="158.1" y="83.1">JTMS/SWDIO</text>
<text x="161.3" y="79" transform="rotate(-90 161.3 79)">JTCK/SWCLK</text>
<text x="165.1" y="80.5">VSS_2</text>
<text x="176.1" y="82">34</text>
<text x="176.1" y="79.3">35</text>
<text x="114.6" y="84.6">4</text>
<text x="114.6" y="87.2">5</text>
<text x="114.6" y="89.9">6</text>
<text x="120.7" y="85.8">PC15</text>
<text x="120.7" y="88.4">OSCIN</text>
<text x="166.3" y="88.4">PA11</text>
<text x="166.3" y="85.8">PA12</text>
<text x="176.1" y="89.9">31</text>
<text x="176.1" y="87.2">32</text>
<text x="176.1" y="84.6">33</text>
<text x="114.6" y="92.5">7</text>
<text x="114.6" y="95.1">8</text>
<text x="120.7" y="91">OSCOUT</text>
<text x="120.7" y="93.7">NRST</text>
<text x="166.3" y="91">PA10</text>
<text x="167.5" y="93.7">PA9</text>
<text x="176.1" y="95.1">29</text>
<text x="176.1" y="92.5">30</text>
<text x="113.4" y="100.4">10</text>
<text x="114.6" y="97.8">9</text>
<text x="120.7" y="96.3">VSSA</text>
<text x="120.7" y="99">VDDA</text>
<text x="120.7" y="101.6">PA0</text>
<text x="166.3" y="101.6">PB14</text>
<text x="166.3" y="99">PB15</text>
<text x="167.5" y="96.3">PA8</text>
<text x="176.1" y="100.4">27</text>
<text x="176.1" y="97.8">28</text>
<text x="113.4" y="103.1">11</text>
<text x="113.4" y="105.7">12</text>
<text x="120.7" y="104.2">PA1</text>
<text x="120.7" y="106.9">PA2</text>
<text x="166.3" y="106.9">PB12</text>
<text x="166.3" y="104.2">PB13</text>
<text x="176.1" y="105.7">25</text>
<text x="176.1" y="103.1">26</text>
<text x="132.2" y="116.8" transform="rotate(-90 132.2 116.8)">PA3</text>
<text x="134.9" y="116.8" transform="rotate(-90 134.9 116.8)">PA4</text>
<text x="137.5" y="116.8" transform="rotate(-90 137.5 116.8)">PA5</text>
<text x="140.2" y="116.8" transform="rotate(-90 140.2 116.8)">PA6</text>
<text x="142.8" y="116.8" transform="rotate(-90 142.8 116.8)">PA7</text>
<text x="145.4" y="116.8" transform="rotate(-90 145.4 116.8)">PB0</text>
<text x="148.1" y="116.8" transform="rotate(-90 148.1 116.8)">PB1</text>
<text x="150.7" y="116.8" transform="rotate(-90 150.7 116.8)">PB2/BOOT1</text>
<text x="153.4" y="116.8" transform="rotate(-90 153.4 116.8)">PB10</text>
<text x="156" y="116.8" transform="rotate(-90 156 116.8)">PB11</text>
<text x="158.6" y="116.8" transform="rotate(-90 158.6 116.8)">VSS_1</text>
<text x="161.3" y="116.8" transform="rotate(-90 161.3 116.8)">VDD_1</text>
<text x="131.1" y="124.1" transform="rotate(-90 131.1 124.1)">13</text>
<text x="133.7" y="124.1" transform="rotate(-90 133.7 124.1)">14</text>
<text x="136.4" y="124.1" transform="rotate(-90 136.4 124.1)">15</text>
<text x="139" y="124.1" transform="rotate(-90 139 124.1)">16</text>
<text x="141.6" y="124.1" transform="rotate(-90 141.6 124.1)">17</text>
<text x="144.3" y="124.1" transform="rotate(-90 144.3 124.1)">18</text>
<text x="146.9" y="124.1" transform="rotate(-90 146.9 124.1)">19</text>
<text x="149.6" y="124.1" transform="rotate(-90 149.6 124.1)">20</text>
<text x="152.2" y="124.1" transform="rotate(-90 152.2 124.1)">21</text>
<text x="154.8" y="124.1" transform="rotate(-90 154.8 124.1)">22</text>
<text x="157.5" y="124.1" transform="rotate(-90 157.5 124.1)">23</text>
<text x="160.1" y="124.1" transform="rotate(-90 160.1 124.1)">24</text>
</g>
</svg>
